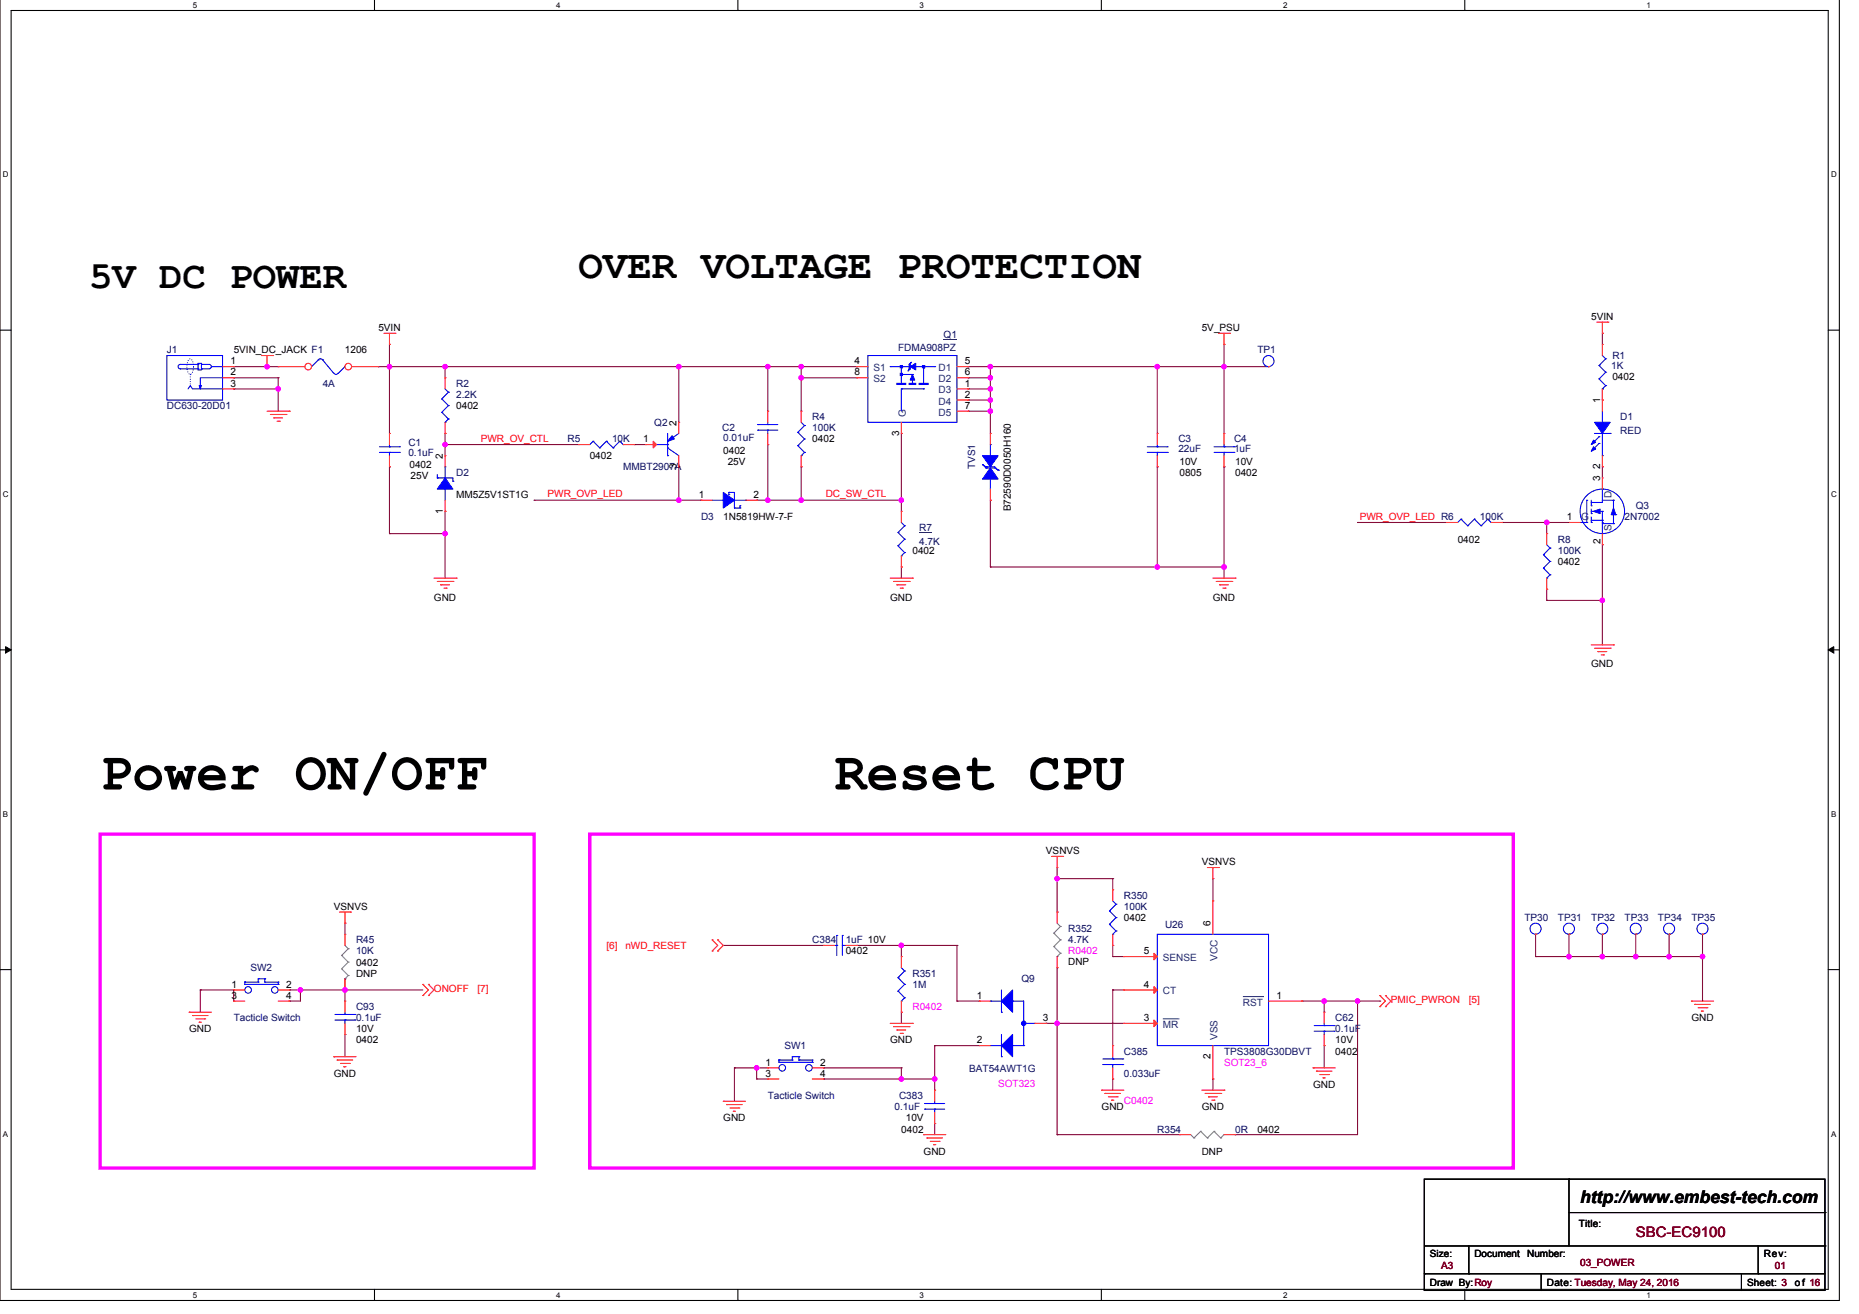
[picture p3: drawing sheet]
<svg xmlns="http://www.w3.org/2000/svg" width="297mm" height="210mm" viewBox="0 0 297 210" stroke-linecap="round" stroke-linejoin="round" font-family="sans-serif">
<path d="M0 -.1v207.8h293.9v-207.8M1.8 1.7h290.3v204.3h-290.3z" fill="none" stroke="#000" stroke-width=".17"/>
<g fill="#fff">
<path d="M30.8 .1h.7v1.4h-.7z"/>
<path d="M30.8 206.1h.7v1.5h-.7z"/>
</g>
<path d="M59.8 -.1v1.8M59.8 206v1.7" fill="none" stroke="#000" stroke-width=".17"/>
<g fill="#fff">
<path d="M88.9 .1h.7v1.4h-.7z"/>
<path d="M88.9 206.1h.7v1.5h-.7z"/>
</g>
<path d="M117.9 -.1v1.8M117.9 206v1.7" fill="none" stroke="#000" stroke-width=".17"/>
<g fill="#fff">
<path d="M146.9 .1h.7v1.4h-.7z"/>
<path d="M146.9 206.1h.7v1.5h-.7z"/>
</g>
<path d="M176 -.1v1.8M176 206v1.7" fill="none" stroke="#000" stroke-width=".17"/>
<g fill="#fff">
<path d="M205 .1h.7v1.4h-.7z"/>
<path d="M205 206.1h.7v1.5h-.7z"/>
</g>
<path d="M234.1 -.1v1.8M234.1 206v1.7" fill="none" stroke="#000" stroke-width=".17"/>
<g fill="#fff">
<path d="M263.1 .1h.7v1.4h-.7z"/>
<path d="M263.1 206.1h.7v1.5h-.7z"/>
<path d="M.4 27.2h1v1.4h-1z"/>
<path d="M292.6 27.2h.9v1.4h-.9z"/>
<path d="M.4 78.3h1v1.4h-1z"/>
<path d="M292.6 78.3h.9v1.4h-.9z"/>
</g>
<path d="M0 52.7h1.8M292.1 52.7h1.8" fill="none" stroke="#000" stroke-width=".17"/>
<g fill="#fff">
<path d="M.4 129.3h.9v1.5h-.9z"/>
<path d="M292.6 129.3h.8v1.5h-.8z"/>
</g>
<path d="M0 103.8h1.8M292.1 103.8h1.8" fill="none" stroke="#000" stroke-width=".17"/>
<path d="M.9 103.3l.9 .5-.9 .5zM292.1 103.8l.9-.5v1z" fill="#000" stroke="#000" stroke-width=".16"/>
<g fill="#fff">
<path d="M.4 180.4h.9v1.4h-.9z"/>
<path d="M292.6 180.4h.8v1.4h-.8z"/>
</g>
<g fill="none" stroke="#000" stroke-width=".17">
<path d="M0 154.9h1.8M292.1 154.9h1.8M227.6 188.4h64v17.7h-64zM227.6 199h64M234.7 199v4.5M250.7 188.4h.1M250.7 188.4v10.6M250.7 193.7h40.9M280.9 199v4.5M291.6 199h.1M291.6 193.7h.1M227.6 203.5h.1"/>
<path d="M227.6 203.5h64M234.7 203.5h.1M246.3 206.1h.1M246.3 203.5v2.6M278.3 206.1h.1M278.3 203.5v2.6M280.9 203.5h.1"/>
</g>
<path d="M16 133.2h69.3v53.4h-69.3zM94.2 133.2h147.6v53.4h-147.6z" fill="none" stroke="#f0f" stroke-width=".53"/>
<g fill="none" stroke="#800040" stroke-width=".17">
<path d="M37.3 58.6h.1M37.3 58.6h7.1M42.7 58.6h.1M60.5 58.6h.1M60.5 58.6h76.4M62.2 58.6h.1M62.2 55h.1M62.2 55v14.2M71.1 58.6h.1M71.1 58.6v1.7M108.5 58.6h.1M108.5 58.6v8.9"/>
<path d="M122.7 58.6h.1M122.7 58.6v7.1M128 58.6h.1M128 58.6v7.1M154.7 58.6h.1M154.7 58.6h48M158.2 58.6h.1M158.2 58.6v10.6M184.9 58.6h.1M184.9 58.6v10.6M195.6 58.6h.1M195.6 55h.1"/>
<path d="M195.6 55v14.2M256 53.2h.1M256 53.2v1.8M37.3 60.3h.1M37.3 62.1h.1M37.3 60.3h7.1M37.3 62.1h7.1M44.4 62.1h.1M44.4 60.3h.1M44.4 60.3v5.4M62.2 74.6h.1M62.2 74.6v10.6"/>
<path d="M71.1 71h.1M71.1 69.2h.1M71.1 69.2v3.6M71.1 71h21.4M85.3 79.9h.1M85.3 79.9h26.7M101.3 71h.1M101.3 71h1.8M108.5 74.6h.1M108.5 79.9h.1M108.5 74.6v5.3M120.9 79.9h.1"/>
<path d="M120.9 79.9h23.1M122.7 79.9h.1M122.7 71h.1M122.7 71v8.9M128 60.3h.1M128 79.9h.1M128 74.6h.1M128 74.6v5.3M128 60.3h8.9M144 79.9h.1M144 69.2h.1M144 69.2v12.5"/>
<path d="M154.7 60.3h.1M154.7 62.1h.1M154.7 63.9h.1M154.7 65.7h.1M154.7 60.3h3.5M154.7 62.1h3.5M154.7 63.9h3.5M154.7 65.7h3.5M158.2 79.9h.1M158.2 60.3h.1M158.2 62.1h.1M158.2 63.9h.1"/>
<path d="M158.2 65.7h.1M158.2 79.9v10.7M184.9 74.6h.1M184.9 74.6v16M195.6 74.6h.1M195.6 74.6v17.8M256 62.1h.1M256 74.6h.1M256 62.1v1.8M256 74.6v1.8M62.2 85.2h.1M62.2 85.2h8.9"/>
<path d="M71.1 85.2h.1M71.1 81.7h.1M71.1 81.7v10.7M144 90.6h.1M144 90.6v1.8M158.2 90.6h.1M158.2 90.6h37.4M184.9 90.6h.1M195.6 90.6h.1M216.9 83.5h.1M216.9 83.5h14.2M240 83.5h.1"/>
<path d="M240 83.5h10.7M247.1 83.5h.1M247.1 95.9h.1M247.1 94.1h.1M247.1 83.5v1.7M247.1 94.1v1.8M247.1 95.9h8.9M256 95.9h.1M256 87h.1M256 87v16M168.9 138.6v7.1M32 158.1h.1"/>
<path d="M32 158.1h5.3M32 158.1v3.6M37.3 158.1h.1M37.3 158.1v1.8M46.2 158.1h.1M46.2 159.9h.1M46.2 158.1h21.4M48 158.1h.1M48 158.1v1.8h-1.8M55.1 156.4h.1M55.1 147.5h.1M55.1 158.1h.1"/>
<path d="M55.1 147.5v1.7M55.1 156.4v3.5M115.6 151h.1M115.6 151h16M136.9 151h.1M136.9 151h16M144 151h.1M144 151v1.8M152.9 151h.1M152.9 159.9h.1M152.9 159.9h3.6M152.9 151v8.9"/>
<path d="M168.9 140.4h.1M168.9 154.6h.1M168.9 145.7h.1M168.9 154.6v26.7M168.9 140.4h8.9M177.8 152.8h.1M177.8 158.1h.1M177.8 140.4h.1M177.8 151h.1M177.8 152.8h1.8M177.8 158.1h1.8M177.8 140.4v1.7"/>
<path d="M177.8 151v1.8M177.8 158.1v8.9M193.8 140.4h.1M193.8 140.4v3.5M208 159.9h.1M208 159.9h12.5M211.6 159.9h.1M211.6 159.9v1.8M216.9 159.9h.1M216.9 159.9v21.4h-19.5M220.5 159.9h.1M245.4 149.2h.1"/>
<path d="M245.4 152.8h.1M245.4 149.2v3.6M245.4 152.8h26.6M250.7 149.2h.1M250.7 152.8h.1M250.7 149.2v3.6M256 149.2h.1M256 152.8h.1M256 149.2v3.6M261.4 149.2h.1M261.4 152.8h.1M261.4 149.2v3.6"/>
<path d="M266.7 149.2h.1M266.7 152.8h.1M266.7 149.2v3.6M272 149.2h.1M272 152.8h.1M272 149.2v10.7M55.1 165.3h.1M55.1 165.3v3.5M117.3 170.6h.1M117.3 170.6h5.4M117.3 170.6v5.3M120.9 170.6h.1"/>
<path d="M120.9 172.4h.1M120.9 172.4h1.8M120.9 170.6v1.8M131.6 170.6h.1M131.6 172.4h.1M131.6 170.6h12.4M131.6 172.4h17.8M144 172.4h.1M144 170.6h.1M144 161.7h.1M144 161.7v1.8M144 170.6v1.8"/>
<path d="M149.4 167h.1M149.4 179.5h.1M149.4 172.4h.1M149.4 167v7.1M149.4 179.5v1.8M149.4 167h7.1M167.1 163.5h.1M167.1 163.5h12.5M168.9 163.5h.1M177.8 172.4h.1M177.8 172.4v1.7M193.8 172.4h.1"/>
<path d="M193.8 172.4v1.7M211.6 167h.1M211.6 167v3.6M168.9 181.3h.1M168.9 181.3h19.6M197.4 181.3h.1"/>
</g>
<g fill="#f0f" stroke="#f0f" stroke-width=".17">
<circle cx="158.2" cy="58.6" r=".35"/>
<circle cx="195.6" cy="90.6" r=".35"/>
<circle cx="184.9" cy="90.6" r=".35"/>
<circle cx="195.6" cy="58.6" r=".35"/>
<circle cx="184.9" cy="58.6" r=".35"/>
<circle cx="128" cy="58.6" r=".35"/>
<circle cx="108.5" cy="79.9" r=".35"/>
<circle cx="122.7" cy="58.6" r=".35"/>
<circle cx="122.7" cy="79.9" r=".35"/>
<circle cx="128" cy="60.3" r=".35"/>
<circle cx="62.2" cy="58.6" r=".35"/>
<circle cx="71.1" cy="85.2" r=".35"/>
<circle cx="42.7" cy="58.6" r=".35"/>
<circle cx="44.4" cy="62.1" r=".35"/>
<circle cx="158.2" cy="62.1" r=".35"/>
<circle cx="158.2" cy="60.3" r=".35"/>
<circle cx="71.1" cy="71" r=".35"/>
<circle cx="108.5" cy="58.6" r=".35"/>
<circle cx="71.1" cy="58.6" r=".35"/>
<circle cx="158.2" cy="63.9" r=".35"/>
<circle cx="158.2" cy="65.7" r=".35"/>
<circle cx="144" cy="79.9" r=".35"/>
<circle cx="250.7" cy="152.8" r=".35"/>
<circle cx="261.4" cy="152.8" r=".35"/>
<circle cx="256" cy="152.8" r=".35"/>
<circle cx="266.7" cy="152.8" r=".35"/>
<circle cx="272" cy="152.8" r=".35"/>
<circle cx="247.1" cy="83.5" r=".35"/>
<circle cx="128" cy="79.9" r=".35"/>
<circle cx="256" cy="95.9" r=".35"/>
<circle cx="48" cy="158.1" r=".35"/>
<circle cx="55.1" cy="158.1" r=".35"/>
<circle cx="120.9" cy="170.6" r=".35"/>
<circle cx="149.3" cy="172.4" r=".35"/>
<circle cx="144" cy="172.4" r=".35"/>
<circle cx="168.9" cy="163.5" r=".35"/>
<circle cx="211.6" cy="159.9" r=".35"/>
<circle cx="144" cy="151" r=".35"/>
<circle cx="216.9" cy="159.9" r=".35"/>
<circle cx="168.9" cy="140.4" r=".35"/>
</g>
<g fill="none" stroke="#f00" stroke-width=".17">
<path d="M35.6 58.6h1.7M37.3 58.6h.1M41.8 56.8h1.8M42.7 58.6h.1M42.7 56.8v1.8M43.6 56.8h.1M61.3 53.2h1.8M62.2 55h.1M62.2 53.2v1.8M63.1 53.2h.1M136.9 58.6h.1M136.9 58.6h1.8"/>
<path d="M152.9 58.6h1.8M154.7 58.6h.1M194.7 53.2h1.8M195.6 55h.1M195.6 53.2v1.8M196.5 53.2h.1M255.1 51.5h1.8M256 53.2h.1M256 55h.1M256 51.5v1.7M256 55v1.8M256.9 51.5h.1"/>
<path d="M35.6 60.3h1.7M35.6 62.1h1.7M37.3 62.1h.1M37.3 60.3h.1M42.7 65.7h3.5M43.2 66.2h2.5M43.7 66.8h.1M43.7 66.8h1.5M44.3 67.3h.3M44.6 67.3h.1M45.7 66.2h.1M46.2 65.7h.1"/>
<path d="M103.1 71h.1M103.1 71h1.8M108.5 67.5h.1M108.5 74.6h.1M108.5 67.5v1.7M108.5 72.8v1.8M112 79.9h.1M112 79.9h1.8M119.1 79.9h1.8M120.9 79.9h.1M128 65.7h.1M128 74.6h.1"/>
<path d="M128 65.7v1.8M128 72.8v1.8M136.9 60.3h.1M136.9 60.3h1.8M144 69.2h.1M144 67.5v1.7M152.9 65.7h1.8M152.9 60.3h1.8M152.9 62.1h1.8M152.9 63.9h1.8M154.7 60.3h.1M154.7 62.1h.1"/>
<path d="M154.7 63.9h.1M154.7 65.7h.1M158.2 79.9h.1M158.2 69.2h.1M158.2 69.2v1.8M158.2 78.1v1.8M195.6 69.2h.1M195.6 74.6h.1M195.6 69.2v1.8M195.6 72.8v1.8M256 63.9h.1M256 62.1v1.8"/>
<path d="M69.3 92.4h3.6M69.9 92.9h2.5M70.4 93.4h.1M70.4 93.4h1.4M70.9 94h.4M71.3 94h.1M72.4 92.9h.1M72.9 92.4h.1M142.2 92.4h3.6M142.8 92.9h2.5M143.3 93.4h.1M143.3 93.4h1.4"/>
<path d="M143.8 94h.4M144 81.7h.1M144 90.6h.1M144 81.7v1.8M144 88.8v1.8M144.2 94h.1M145.3 92.9h.1M145.8 92.4h.1M193.8 92.4h3.6M194.3 92.9h2.5M194.9 93.4h.1M194.9 93.4h1.4"/>
<path d="M195.4 94h.4M195.8 94h.1M196.8 92.9h.1M197.4 92.4h.1M231.1 83.5h.1M231.1 83.5h1.8M238.3 83.5h1.7M240 83.5h.1M247.1 85.2h.1M247.1 94.1h.1M247.1 85.2v1.8M247.1 92.4v1.7"/>
<path d="M254.3 103h3.5M254.8 103.6h2.5M255.3 104.1h.1M255.3 104.1h1.4M255.9 104.6h.3M256.2 104.6h.1M257.3 103.6h.1M257.8 103h.1M168 136.8h1.8M168.9 138.6h.1M168.9 136.8v1.8M169.8 136.8h.1"/>
<path d="M192.9 138.6h1.8M193.8 138.6v1.8M194.7 138.6h.1M54.2 145.7h1.8M55.1 147.5h.1M55.1 159.9h.1M55.1 145.7v1.8M55.1 159.9v1.8M56 145.7h.1M67.6 157.3h.1M67.6 159h.1M67.6 157.3l.9 .8-.9 .9"/>
<path d="M68.5 157.3h.1M68.5 159h.1M68.5 157.3l.8 .8-.8 .9M113.8 151.9h.1M113.8 150.1h.1M113.8 150.1l.9 .9-.9 .9M114.7 150.1h.1M114.7 151.9h.1M114.7 150.1l.9 .9-.9 .9M131.6 151h.1M131.6 151h1.7M135.1 151h1.8"/>
<path d="M136.9 151h.1M193.8 140.4h.1M220.5 159h.1M220.5 159l.9 .9-.9 .9M221.4 159h.1M221.4 159l.8 .9-.8 .9M250.7 149.2h.1M256 149.2h.1M261.4 149.2h.1M266.7 149.2h.1M270.3 159.9h.1M270.3 159.9h3.5"/>
<path d="M272 149.2h.1M30.2 161.7h.1M30.2 161.7h3.6M30.8 162.2h.1M30.8 162.2h2.5M31.3 162.8h1.4M31.8 163.3h.1M31.8 163.3h.4M32.7 162.8h.1M53.3 168.8h.1M53.3 168.8h3.6M53.9 169.3h.1"/>
<path d="M53.9 169.3h2.5M54.4 169.9h1.4M54.9 170.4h.1M54.9 170.4h.4M55.1 165.3h.1M55.1 163.5v1.8M55.8 169.9h.1M115.6 175.9h.1M115.6 175.9h3.5M116.1 176.4h.1M116.1 176.4h2.5M116.6 177h1.5"/>
<path d="M117.2 177.5h.1M117.2 177.5h.3M118.1 177h.1M142.2 163.5h3.6M142.8 164h2.5M143.3 164.5h.1M143.3 164.5h1.4M143.8 165.1h.4M144.2 165.1h.1M145.3 164h.1M145.8 163.5h.1M149.4 174.1h.1"/>
<path d="M149.4 179.5h.1M149.4 174.1v1.8M149.4 177.7v1.8M176 174.1h.1M176 174.1h3.6M176.6 174.7h.1M176.6 174.7h2.4M177.1 175.2h1.4M177.6 175.7h.1M177.6 175.7h.4M177.8 167h.1M177.8 172.4h.1"/>
<path d="M177.8 167v1.8M177.8 170.6v1.8M178.5 175.2h.1M192 174.1h3.6M192.6 174.7h2.5M193.1 175.2h.1M193.1 175.2h1.4M193.6 175.7h.4M194 175.7h.1M195.1 174.7h.1M195.6 174.1h.1M209.8 170.6h.1"/>
<path d="M209.8 170.6h3.6M210.3 171.1h.1M210.3 171.1h2.5M210.9 171.7h1.4M211.4 172.2h.1M211.4 172.2h.4M211.6 161.7h.1M211.6 167h.1M211.6 161.7v1.8M211.6 165.3v1.7M212.3 171.7h.1M220.5 160.8h.1"/>
<path d="M221.4 160.8h.1M270.8 160.4h.1M270.8 160.4h2.5M271.3 161h1.4M271.9 161.5h.1M271.9 161.5h.3M272.7 161h.1M147.6 181.3h.1M147.6 181.3h3.5M148.1 181.8h.1M148.1 181.8h2.5M148.6 182.3h1.5"/>
<path d="M149.2 182.9h.1M149.2 182.9h.3M150.1 182.3h.1M188.5 181.3h.1M188.5 181.3h1.7M195.6 181.3h1.8M197.4 181.3h.1"/>
</g>
<g fill="none" stroke="#00f" stroke-width=".17">
<path d="M26.7 56.8h8.9v7.1h-8.9zM31.6 58h.6v1.1h-.6zM31.6 58.2h-2.8a.35 .35 0 0 0-.4 .4 .35 .35 0 0 0 .4 .3h2.8M31.6 58.2h.1M31.6 58.9h.1M32.2 58.2h1.2a.35 .35 0 0 1 .4 .4 .35 .35 0 0 1-.4 .3h-1.2M32.2 58.2h.1M32.2 58.9h.1M33.8 58.6h1.8M35.6 58.6h.1M50.8 57.5a.53 .53 0 0 1 .8 0M50.9 57.5h.1"/>
<path d="M50.9 57.5l-1.1 1.1M51.6 57.5h.1M51.6 57.5l1.7 2.1M54 59.6l-.3 .2-.3-.2M55.1 58.6h.1M55.1 58.6l-1.1 1M138.7 56.8h14.2v10.7h-14.2zM142.2 58.6h.1M142.2 58.6h1.6M144 58.8h.1M144 58.8v2.4M144.2 58.6h.1"/>
<path d="M144.2 58.6h1.1M144.2 59.8h1.6M145.8 59.8h.1M146.3 58.6h1.1M147.4 58.6h.1M147.6 58.8h.1M147.6 58.8v2.4M147.8 58.6h1.6M149.4 58.6h.1M255.5 58.4h.1M255.5 58.4l1.1 1.1M256 56.8l.6 .5"/>
<path d="M256.6 57.3h.1M256.6 59.5h.1M256.6 57.3l-1.1 1.1M256.6 59.5l-1.1 1M30 62.1l.4-.5 .4 .5h4.8M35.6 60.3h-3.6v1.3M104.9 71h1.8M106.7 72.8h.1M106.7 71h.1M106.7 71.5h.1M106.7 70.5h.1M106.7 69.2v3.6"/>
<path d="M106.7 71.5l1.8 1.3M108.5 69.2l-1.8 1.3M113.8 79.9h1.8M115.6 79.9h.1M116.5 78.7h.1M116.5 79h.1M116.5 78.7h.8v2.5M116.5 78.7v.3M117.3 79.9h1.8M119.1 79.9h.1M127.5 69.1h.1M127.5 71.2h.1"/>
<path d="M127.5 69.1l1 1M127.5 71.2l1 1.1M128 72.8h.1M128 67.5l.5 .5M128.5 68h.1M128.5 70.1h.1M128.5 72.3h.1M128.5 68l-1 1.1M128.5 70.1l-1 1.1M128.5 72.3l-.5 .5M144 62.1h.1M144 62.1v3.6"/>
<path d="M144 62.1h3.6M145.8 61.2h.1M145.8 60.7v.5M147.6 62.1h.1M157 74.2h.1M157 74.2l.5 .6M157 74.2l.5 .4M157.5 74.6h.1M157.5 74.8h.1M157.5 74.6h1.5l.5 .5M157.5 74.8h1.5l.5 .3M158.2 71h.1"/>
<path d="M158.2 76.4h.1M158.2 71v1.8M158.2 76.4v1.7M159.5 75.1h.1M194 71.4h3.2M194 72.3h3.2M195.6 72.3h.1M195.6 71.4h.1M195.6 71v.4M195.6 72.3v.5M197.2 71.4h.1M197.2 72.3h.1"/>
<path d="M255.5 60.5h.1M255.5 60.5l1.1 1.1M256 62.1h.1M256.6 61.6h.1M256.6 61.6l-.6 .5M117.3 81.2h.1M117.3 81.2h.9M118.2 81.2h.1M118.2 80.8h.1M118.2 80.8v.4M143.5 85.1h.1M143.5 87.2h.1"/>
<path d="M143.5 85.1l1 1M143.5 87.2l1 1.1M144 88.8h.1M144 83.5l.5 .5M144.5 84h.1M144.5 86.1h.1M144.5 88.3h.1M144.5 84l-1 1.1M144.5 86.1l-1 1.1M144.5 88.3l-.5 .5M233.4 82.9h.1M233.4 82.9l-.5 .6"/>
<path d="M233.4 82.9l1.1 1.1M234.5 84h.1M235.6 82.9h.1M235.6 82.9l-1.1 1.1M235.6 82.9l1.1 1.1M236.7 84h.1M237.7 82.9h.1M237.7 82.9l-1 1.1M237.7 82.9l.6 .6M238.3 83.5h.1M246.6 88.6h.1M246.6 90.8h.1"/>
<path d="M246.6 88.6l1.1 1.1M246.6 90.8l1.1 1M247.1 92.4h.1M247.1 87l.6 .5M247.7 87.5h.1M247.7 89.7h.1M247.7 91.8h.1M247.7 87.5l-1.1 1.1M247.7 89.7l-1.1 1.1M247.7 91.8l-.6 .6M133.3 151h.4M133.7 149.4h.1"/>
<path d="M133.7 151h.1M133.7 149.4v3.2M134.6 151h.1M134.6 149.4h.1M134.6 151h.5M134.6 149.4v3.2M53.5 162.1h3.2M53.5 162.9h3.2M55.1 162.9h.1M55.1 162.1h.1M55.1 161.7v.4M55.1 162.9v.6"/>
<path d="M56.7 162.1h.1M56.7 162.9h.1M147.8 176.3h.1M147.8 177.2h.1M147.8 176.3h3.2M147.8 177.2h3.2M149.4 177.2h.1M149.4 176.3h.1M149.4 175.9v.4M149.4 177.2v.5M176.2 169.2h3.2M176.2 170.1h3.2"/>
<path d="M177.8 170.1h.1M177.8 169.2h.1M177.8 168.8v.4M177.8 170.1v.5M179.4 169.2h.1M179.4 170.1h.1M210 163.8h3.2M210 164.7h3.2M211.6 164.7h.1M211.6 163.8h.1M211.6 163.5v.3M211.6 164.7v.6"/>
<path d="M213.2 163.8h.1M213.2 164.7h.1"/>
<circle cx="250.7" cy="148.4" r=".88"/>
<circle cx="256" cy="148.4" r=".88"/>
<circle cx="261.4" cy="148.4" r=".88"/>
<circle cx="266.7" cy="148.4" r=".88"/>
<circle cx="272" cy="148.4" r=".88"/>
</g>
<g fill="#00f" stroke="#00f" stroke-width=".17">
<path d="M145.4 58.6l.9-.6v1.1z"/>
<path d="M145.8 59.8l.4 .9h-.8z"/>
<path d="M107.4 69.6l.3 .5-1 .4z"/>
<path d="M146.9 61.2h1.4v.2h-1.4z" fill-rule="evenodd"/>
<path d="M143.3 61.2h1.4v.2h-1.4z" fill-rule="evenodd"/>
<path d="M145.3 61.2h1v.2h-1z" fill-rule="evenodd"/>
<path d="M145.3 58.2h.1v.7h-.1z" fill-rule="evenodd"/>
<path d="M143.8 59.6h.4v.4h-.4z" fill-rule="evenodd"/>
<path d="M145.6 57.9l-.2 .3h-.1z" fill-rule="evenodd"/>
<path d="M145.3 58.9h.1l-.3 .4z" fill-rule="evenodd"/>
<path d="M147.4 58.4h.4v.4h-.4z" fill-rule="evenodd"/>
<path d="M143.8 58.4h.4v.4h-.4z" fill-rule="evenodd"/>
<path d="M31.8 61.6h.4l-.2 .5z" fill-rule="evenodd"/>
<path d="M158.2 74.8l1.3 1.7h-2.5z" fill-rule="evenodd"/>
<path d="M157 72.8h2.5l-1.3 1.8z" fill-rule="evenodd"/>
<path d="M115.6 78.7l1.7 1.2-1.7 1.3z" fill-rule="evenodd"/>
</g>
<path d="M150.8 54.2h2.1M146.9 85.1h2" fill="none" stroke="#000080" stroke-width=".16"/>
<path d="M104.4 70.5l.5 .5-.5 .5z" fill="#f00" stroke="#f00" stroke-width=".17"/>
<path d="M30.2 57.4l.2-.1a1.16 1.16 0 0 1 .5 1.3 1.16 1.16 0 0 1-.5 1.2 1.16 1.16 0 0 1-.5-1.2v-.5zM30.4 59.8v1.8M30.4 61.6h.1" fill="none" stroke="#00f" stroke-width=".17" stroke-dasharray="0 .3"/>
<path d="M190.2 181.3l.6 .5M190.8 181.8h.1M191.8 180.7h.1M191.8 180.7l-1 1.1M191.8 180.7l1.1 1.1M192.9 181.8h.1M194 180.7h.1M194 180.7l-1.1 1.1M194 180.7l1.1 1.1M195.1 181.8h.1M195.6 181.3h.1M195.6 181.3l-.5 .5" fill="none" stroke="#808080" stroke-width=".17"/>
<circle cx="49.2" cy="58.6" r=".53" fill="#fff" stroke="#f00" stroke-width=".17"/>
<path d="M44.4 58.6h.1M44.4 58.6h4.3" fill="none" stroke="#f00" stroke-width=".17"/>
<circle cx="55.6" cy="58.6" r=".53" fill="#fff" stroke="#f00" stroke-width=".17"/>
<g fill="none" stroke="#f00" stroke-width=".17">
<path d="M56.2 58.6h4.3M60.5 58.6h.1M202.7 58.6h.1M62.2 69.2h.1M62.2 74.6h.1M62.2 69.2v1.8M62.2 72.8v1.8M71.1 60.3h.1M71.1 69.2h.1M71.1 72.8h.1M71.1 60.3v1.8M71.1 67.5v1.7"/>
<path d="M71.1 72.8v1.8M71.1 79.9v1.8M92.5 71h.1M92.5 71h1.7M99.6 71h1.7M101.3 71h.1M122.7 65.7h.1M122.7 71h.1M122.7 65.7v1.8M122.7 69.2v1.8M184.9 69.2h.1M184.9 74.6h.1"/>
<path d="M184.9 69.2v1.8M184.9 72.8v1.8M256 76.4h.1M256 63.9h.1M256 74.6h.1M256 63.9v1.8M256 72.8v1.8M256 76.4v1.7M71.1 81.7h.1M250.7 83.5h.1M250.7 83.5h1.8M256 87h.1"/>
<path d="M256 85.2v1.8M37.3 158.1h.1M37.3 159.9h.1M37.3 158.1h1.8M37.3 159.9h1.8M44.4 158.1h1.8M44.4 159.9h1.8M46.2 158.1h.1M46.2 159.9h.1M55.1 149.2h.1M55.1 158.1h.1M55.1 149.2v1.8"/>
<path d="M55.1 156.4v1.7M144 152.8h.1M144 152.8v1.8M144 159.9v1.8M156.5 159.9h.1M156.5 159.9h1.7M168.9 145.7h.1M168.9 154.6h.1M168.9 145.7v1.8M168.9 152.8v1.8M177.8 142.1h.1M177.8 151h.1"/>
<path d="M177.8 142.1v1.8M177.8 149.2v1.8M179.6 152.8h.1M179.6 158.1h.1M179.6 152.8h5.3M179.6 158.1h5.3M193.8 143.9h.1M193.8 143.9v5.3M202.7 159.9h5.3M208 159.9h.1M245.4 149.2h.1M122.7 170.6h.1"/>
<path d="M122.7 172.4h.1M122.7 170.6h1.8M122.7 172.4h1.8M129.8 170.6h1.8M129.8 172.4h1.8M131.6 170.6h.1M131.6 172.4h.1M144 161.7h.1M156.5 167h.1M156.5 167h1.7M165.4 163.5h1.7M167.1 163.5h.1"/>
<path d="M179.6 163.5h.1M179.6 163.5h5.3M193.8 172.4h.1M193.8 167v5.4"/>
</g>
<g fill="none" stroke="#00f" stroke-width=".17">
<path d="M60.6 71.4h3.2M60.6 72.3h3.2M62.2 72.3h.1M62.2 71.4h.1M62.2 71v.4M62.2 72.3v.5M63.8 71.4h.1M63.8 72.3h.1M69.9 76.4h.1M69.9 76.4h2.5v.5M69.9 75.8v.6M70.6 63.7h.1"/>
<path d="M70.6 65.9h.1M70.6 63.7l1 1.1M70.6 65.9l1 1M71.1 67.5h.1M71.1 78.1h.1M71.1 74.6h.1M71.1 62.1l.5 .6M71.1 74.6v1.8M71.1 78.1v1.8M71.6 62.7h.1M71.6 64.8h.1M71.6 66.9h.1"/>
<path d="M71.6 62.7l-1 1M71.6 64.8l-1 1.1M71.6 66.9l-.5 .6M72.4 76.9h.1M94.8 70.5h.1M94.8 70.5l-.6 .5M94.8 70.5l1 1M95.8 71.5h.1M96.9 70.5h.1M96.9 70.5l-1.1 1M96.9 70.5l1.1 1M98 71.5h.1"/>
<path d="M99 70.5h.1M99 70.5l-1 1M99 70.5l.6 .5M99.6 71h.1M121.1 67.8h.1M121.1 68.7h.1M121.1 67.8h3.2M121.1 68.7h3.2M122.7 68.7h.1M122.7 67.8h.1M122.7 67.5v.3M122.7 68.7v.5"/>
<path d="M183.3 71.4h3.2M183.3 72.3h3.2M184.9 72.3h.1M184.9 71.4h.1M184.9 71v.4M184.9 72.3v.5M186.5 71.4h.1M186.5 72.3h.1M253.5 79.9h.1M253.5 79.9v3.6M254.3 79.9v.9M254.8 69.2h2.5"/>
<path d="M255.5 69.8h.1M255.5 70.8h.1M255.5 69.8l-1.1 1M255.5 70.8l-1.1 1.1M256 78.1h.1M256 67.5h.1M256 72.8h.1M256 78.1v2.2h-1.7M256 65.7v1.8M256 69.2v3.6M256 79.9h1.8M257.3 69.2h.1"/>
<path d="M257.8 79.9h.1M257.8 79.9v3.7M252.5 83.5h1M253.5 83.5h.1M254.3 80.3h.1M254.3 80.8h.1M254.3 82h.1M254.3 83.5h.1M254.3 81.3v.7M254.3 82.6v.9M254.3 83.1h1.7M254.3 81.7h1.7"/>
<path d="M256 83.1h.1M256 85.2h.1M256 81.7h.1M256 83.5h.1M256 81.7v3.5M256 83.6h1.8M257.5 82.2h.7M257.8 83.6h.1M258.2 82.2h.1M39.1 156.9h.1M39.1 156.9v.4h5.3M39.1 156.9h2.2"/>
<path d="M41.3 156.4h.1M41.3 156.9h.1M41.3 156.4h1M41.3 156.4v.5M42.3 156.9h.1M42.3 156.4h.1M42.3 156.9h2.1M42.3 156.4v.5M44.4 157.3h.1M44.4 156.9h.1M44.4 156.9v.4M143.5 156.2h.1"/>
<path d="M143.5 158.3h.1M143.5 156.2l1 1.1M143.5 158.3l1 1.1M144 159.9h.1M144 154.6l.5 .5M144.5 155.1h.1M144.5 157.3h.1M144.5 159.4h.1M144.5 155.1l-1 1.1M144.5 157.3l-1 1M144.5 159.4l-.5 .5M158.2 159.9h.1"/>
<path d="M158.2 159.9h1.8M160 158.1v3.6M161.8 159.9h.1M161.8 159.9h1.8v7.1M177.3 145.5h.1M177.3 147.7h.1M177.3 145.5l1 1.1M177.3 147.7l1 1M177.8 149.2h.1M177.8 143.9l.5 .5M178.3 144.4h.1M178.3 146.6h.1"/>
<path d="M178.3 148.7h.1M178.3 144.4l-1 1.1M178.3 146.6l-1 1.1M178.3 148.7l-.5 .5M184.9 149.2h17.8v17.8h-17.8zM124.5 169.3h.1M124.5 169.3v.4h5.3M124.5 169.3h2.1M126.6 168.8h.1M126.6 169.3h.1M126.6 168.8h1.1M126.6 168.8v.5"/>
<path d="M127.7 169.3h.1M127.7 168.8h.1M127.7 169.3h2.1M127.7 168.8v.5M129.8 169.7h.1M129.8 169.3h.1M129.8 169.3v.4M158.2 167h1.8M160 161.7h.1M160 168.8h.1M160 167h.1M160 165.3v3.5"/>
<path d="M161.8 167h.1M161.8 167h1.8M163.6 167h.1M163.6 163.5h1.8M165.4 163.5h.1"/>
<circle cx="202.7" cy="57.7" r=".88"/>
<circle cx="256" cy="81.7" r="3.6"/>
<circle cx="39.6" cy="158.1" r=".53"/>
<circle cx="43.9" cy="158.1" r=".53"/>
<circle cx="245.4" cy="148.4" r=".88"/>
<circle cx="125" cy="170.6" r=".53"/>
<circle cx="129.3" cy="170.6" r=".53"/>
</g>
<g fill="#00f" stroke="#00f" stroke-width=".17">
<path d="M254.6 81.7l1.1-.4v.7z"/>
<path d="M257.8 81.2l.4 1h-.7z"/>
<path d="M71.1 76.4l1.3 1.7h-2.5z" fill-rule="evenodd"/>
<path d="M160 159.9l1.8-1.8v3.6z" fill-rule="evenodd"/>
<path d="M160 167l1.8-1.7v3.5z" fill-rule="evenodd"/>
<path d="M254.8 67.5h2.5l-1.3 1.7z" fill-rule="evenodd"/>
<path d="M254.6 71.4l.4 .3-.7 .4z" fill-rule="evenodd"/>
<path d="M254.6 70.3l.4 .4-.7 .3z" fill-rule="evenodd"/>
<circle cx="163.6" cy="163.5" r=".35"/>
</g>
<g fill="#f00" stroke="#f00" stroke-width=".17">
<path d="M184.4 152.3l.5 .5-.5 .5z"/>
<path d="M184.4 157.6l.5 .5-.5 .6z"/>
<path d="M184.4 162.9l.5 .6-.5 .5z"/>
</g>
<path d="M198.6 159.2h3.2M201.8 159.2h.1M185.8 162.8h2.5M188.3 162.8h.1" fill="none" stroke="#004080" stroke-width=".16"/>
<g fill="none" stroke="#808080" stroke-width=".17">
<path d="M54.6 152.6h.1M54.6 154.8h.1M54.6 152.6l1 1.1M54.6 154.8l1 1M55.1 156.4h.1M55.1 151l.5 .6M55.6 151.6h.1M55.6 153.7h.1M55.6 155.8h.1M55.6 151.6l-1 1M55.6 153.7l-1 1.1M55.6 155.8l-.5 .6"/>
<path d="M168.4 149.1h.1M168.4 151.2h.1M168.4 149.1l1 1M168.4 151.2l1 1.1M168.9 152.8h.1M168.9 147.5l.5 .5M169.4 148h.1M169.4 150.1h.1M169.4 152.3h.1M169.4 148l-1 1.1M169.4 150.1l-1 1.1M169.4 152.3l-.5 .5"/>
</g>
<g fill="#f0f" stroke="#f0f" stroke-width=".17">
<circle cx="158.2" cy="58.6" r=".35"/>
<circle cx="195.6" cy="90.6" r=".35"/>
<circle cx="184.9" cy="90.6" r=".35"/>
<circle cx="195.6" cy="58.6" r=".35"/>
<circle cx="184.9" cy="58.6" r=".35"/>
<circle cx="128" cy="58.6" r=".35"/>
<circle cx="108.5" cy="79.9" r=".35"/>
<circle cx="122.7" cy="58.6" r=".35"/>
<circle cx="122.7" cy="79.9" r=".35"/>
<circle cx="128" cy="60.3" r=".35"/>
<circle cx="62.2" cy="58.6" r=".35"/>
<circle cx="71.1" cy="85.2" r=".35"/>
<circle cx="42.7" cy="58.6" r=".35"/>
<circle cx="44.4" cy="62.1" r=".35"/>
<circle cx="158.2" cy="62.1" r=".35"/>
<circle cx="158.2" cy="60.3" r=".35"/>
<circle cx="71.1" cy="71" r=".35"/>
<circle cx="108.5" cy="58.6" r=".35"/>
<circle cx="71.1" cy="58.6" r=".35"/>
<circle cx="158.2" cy="63.9" r=".35"/>
<circle cx="158.2" cy="65.7" r=".35"/>
<circle cx="144" cy="79.9" r=".35"/>
<circle cx="250.7" cy="152.8" r=".35"/>
<circle cx="261.4" cy="152.8" r=".35"/>
<circle cx="256" cy="152.8" r=".35"/>
<circle cx="266.7" cy="152.8" r=".35"/>
<circle cx="272" cy="152.8" r=".35"/>
<circle cx="247.1" cy="83.5" r=".35"/>
<circle cx="128" cy="79.9" r=".35"/>
<circle cx="256" cy="95.9" r=".35"/>
<circle cx="48" cy="158.1" r=".35"/>
<circle cx="55.1" cy="158.1" r=".35"/>
<circle cx="120.9" cy="170.6" r=".35"/>
<circle cx="149.3" cy="172.4" r=".35"/>
<circle cx="144" cy="172.4" r=".35"/>
<circle cx="168.9" cy="163.5" r=".35"/>
<circle cx="211.6" cy="159.9" r=".35"/>
<circle cx="144" cy="151" r=".35"/>
<circle cx="216.9" cy="159.9" r=".35"/>
<circle cx="168.9" cy="140.4" r=".35"/>
</g>
<g font-size="8.5">
<text x="16" y="126.1">Power ON/OFF</text>
<text x="133.3" y="126.1">Reset CPU</text>
</g>
<text font-size="6.5" x="92.5" y="44.4">OVER VOLTAGE PROTECTION</text>
<text font-size="6.2" x="14.2" y="46">5V DC POWER</text>
<text font-size="2.8" x="252.5" y="192.1">http://www.embest-tech.com</text>
<text font-size="2.3" fill="#800000" x="261.4" y="197.6">SBC-EC9100</text>
<g font-size="1.6">
<text x="60.5" y="52.9">5VIN</text>
<text x="192" y="52.9">5V_PSU</text>
<text x="254.3" y="51.1">5VIN</text>
<text x="36.8" y="58.2">1</text>
<text x="36.8" y="60">2</text>
<text x="37.3" y="56.5">5VIN_DC_JACK F1</text>
<text x="55.1" y="56.5">1206</text>
<text x="136.5" y="58.2">4</text>
<text x="136.5" y="60">8</text>
<text x="154.2" y="58.2">5</text>
<text x="154.2" y="60">6</text>
<text x="36.8" y="61.8">3</text>
<text x="72.9" y="65.3">0402</text>
<text x="154.2" y="61.8">1</text>
<text x="154.2" y="63.5">2</text>
<text x="154.2" y="65.3">7</text>
<text x="255.7" y="64.4" transform="rotate(-90 255.7 64.4)">1</text>
<text x="257.6" y="60.7">0402</text>
<text x="102.8" y="70.6">1</text>
<text x="108.1" y="68" transform="rotate(-90 108.1 68)">2</text>
<text x="129.8" y="70.7">0402</text>
<text x="143.6" y="69.6" transform="rotate(-90 143.6 69.6)">3</text>
<text x="65.4" y="74.8">0402</text>
<text x="65.6" y="76.5">25V</text>
<text x="70.7" y="73.3" transform="rotate(-90 70.7 73.3)">2</text>
<text x="94.2" y="73.3">0402</text>
<text x="108.1" y="74.9" transform="rotate(-90 108.1 74.9)">3</text>
<text x="115.6" y="72.5">0402</text>
<text x="116.3" y="74.2">25V</text>
<text x="188.5" y="76">0805</text>
<text x="188.5" y="74.2">10V</text>
<text x="197.4" y="76">0402</text>
<text x="197.4" y="74.2">10V</text>
<text x="255.7" y="76.9" transform="rotate(-90 255.7 76.9)">3</text>
<text x="255.7" y="74.9" transform="rotate(-90 255.7 74.9)">2</text>
<text x="70.7" y="82" transform="rotate(-90 70.7 82)">1</text>
<text x="72.9" y="79.6">MM5Z5V1ST1G</text>
<text x="111.7" y="79.5">1</text>
<text x="115.6" y="83.1">1N5819HW-7-F</text>
<text x="120.4" y="79.5">2</text>
<text x="161.5" y="81.7" transform="rotate(-90 161.5 81.7)">B72590D0050H160</text>
<text x="250.3" y="83.1">1</text>
<text x="145.8" y="88.5">0402</text>
<text x="232.9" y="86.7">0402</text>
<text x="255.7" y="86.8" transform="rotate(-90 255.7 86.8)">2</text>
<text x="69.3" y="95.9">GND</text>
<text x="142.2" y="95.9">GND</text>
<text x="193.8" y="95.9">GND</text>
<text x="248.9" y="90.2">0402</text>
<text x="254.3" y="106.6">GND</text>
<text x="167.1" y="136.5">VSNVS</text>
<text x="192" y="138.2">VSNVS</text>
<text x="53.3" y="145.4">VSNVS</text>
<text x="179.6" y="147.1">0402</text>
<text x="193.4" y="148" transform="rotate(-90 193.4 148)">6</text>
<text x="56.9" y="154.2">0402</text>
<text x="56.9" y="156">DNP</text>
<text x="135.1" y="152.5">0402</text>
<text x="170.7" y="154.2">DNP</text>
<text x="182.8" y="152.4">5</text>
<text x="37" y="157.8">1</text>
<text x="37" y="159.5">3</text>
<text x="45.7" y="157.8">2</text>
<text x="45.7" y="159.5">4</text>
<text x="156.1" y="159.5">1</text>
<text x="182.8" y="157.8">4</text>
<text x="203.9" y="159.5">1</text>
<text x="30.2" y="164.9">GND</text>
<text x="56.9" y="166.7">0402</text>
<text x="56.9" y="164.9">10V</text>
<text x="142.2" y="166.7">GND</text>
<text x="156.1" y="166.7">2</text>
<text x="166.6" y="163.1">3</text>
<text x="182.8" y="163.1">3</text>
<text x="213.4" y="166.7">10V</text>
<text x="270.3" y="163.1">GND</text>
<text x="53.3" y="172">GND</text>
<text x="122.3" y="170.2">1</text>
<text x="122.3" y="172">3</text>
<text x="131" y="170.2">2</text>
<text x="131" y="172">4</text>
<text x="193.4" y="169.2" transform="rotate(-90 193.4 169.2)">2</text>
<text x="209.8" y="173.8">GND</text>
<text x="213.4" y="168.5">0402</text>
<text x="115.6" y="179.1">GND</text>
<text x="144.7" y="179.1">10V</text>
<text x="176" y="177.4">GND</text>
<text x="192" y="177.4">GND</text>
<text x="144" y="180.9">0402</text>
<text x="147.6" y="184.5">GND</text>
<text x="192" y="184.4">DNP</text>
<text x="200.9" y="180.9">0402</text>
<text x="252.3" y="196">Title:</text>
<text x="228.5" y="200.8">Size:</text>
<text x="235.6" y="200.8">Document</text>
<text x="244" y="200.8">Number:</text>
<text x="281.8" y="200.8">Rev:</text>
<text x="228.5" y="205.4">Draw By:Roy</text>
<text x="247.1" y="205.4">Date: Tuesday, May 24, 2016</text>
<text x="279.1" y="205.4">Sheet: 3</text>
<text x="286.8" y="205.4">of 16</text>
</g>
<g font-size="1.6" fill="#000080">
<text x="150.8" y="54">Q1</text>
<text x="26.7" y="56.5">J1</text>
<text x="143.5" y="56.1">FDMA908PZ</text>
<text x="200.9" y="56.5">TP1</text>
<text x="257.5" y="58.9">1K</text>
<text x="257.6" y="57.3">R1</text>
<text x="26.7" y="65.3">DC630-20D01</text>
<text x="51.6" y="61.8">4A</text>
<text x="72.9" y="61.8">R2</text>
<text x="72.9" y="63.6">2.2K</text>
<text x="65.3" y="71.2">C1</text>
<text x="90.7" y="70.7">R5</text>
<text x="97.8" y="70.7">10K</text>
<text x="104.5" y="68">Q2</text>
<text x="115.4" y="68.9">C2</text>
<text x="115.6" y="70.5">0.01uF</text>
<text x="129.8" y="67.1">R4</text>
<text x="129.8" y="68.9">100K</text>
<text x="188.3" y="70.7">C3</text>
<text x="197.2" y="70.7">C4</text>
<text x="258.9" y="67.1">D1</text>
<text x="258.9" y="69.3">RED</text>
<text x="65.3" y="72.8">0.1uF</text>
<text x="72.9" y="76">D2</text>
<text x="99.6" y="75.1">MMBT2907A</text>
<text x="155.8" y="74.9" transform="rotate(-90 155.8 74.9)">TVS1</text>
<text x="188.3" y="72.3">22uF</text>
<text x="197.2" y="72.3">1uF</text>
<text x="112" y="83.1">D3</text>
<text x="236.5" y="83.1">100K</text>
<text x="259.6" y="83.1">2N7002</text>
<text x="261.4" y="81.3">Q3</text>
<text x="146.9" y="84.9">R7</text>
<text x="146.9" y="87">4.7K</text>
<text x="248.9" y="86.7">R8</text>
<text x="248.9" y="88.5">100K</text>
<text x="179.6" y="143.6">R350</text>
<text x="170.7" y="148.9">R352</text>
<text x="179.6" y="145.4">100K</text>
<text x="186.2" y="148.2">U26</text>
<text x="243.6" y="147.1">TP30</text>
<text x="248.9" y="147.1">TP31</text>
<text x="254.3" y="147.1">TP32</text>
<text x="259.6" y="147.1">TP33</text>
<text x="264.9" y="147.1">TP34</text>
<text x="270.3" y="147.1">TP35</text>
<text x="40" y="155.1">SW2</text>
<text x="56.9" y="150.7">R45</text>
<text x="56.9" y="152.5">10K</text>
<text x="129.8" y="150.7">C384</text>
<text x="135.1" y="150.7">1uF 10V</text>
<text x="170.7" y="150.7">4.7K</text>
<text x="56.9" y="161.4">C93</text>
<text x="145.8" y="156">R351</text>
<text x="145.8" y="157.8">1M</text>
<text x="163.2" y="156.9">Q9</text>
<text x="37.3" y="163.1">Tacticle Switch</text>
<text x="56.9" y="163.1">0.1uF</text>
<text x="125.3" y="167.6">SW1</text>
<text x="213.4" y="163.1">C62</text>
<text x="213.4" y="164.9">0.1uF</text>
<text x="154.9" y="171.3">BAT54AWT1G</text>
<text x="179.6" y="168.5">C385</text>
<text x="179.6" y="172">0.033uF</text>
<text x="195.6" y="168.5">TPS3808G30DBVT</text>
<text x="122.7" y="175.6">Tacticle Switch</text>
<text x="142.9" y="177.4">0.1uF</text>
<text x="143.7" y="175.6">C383</text>
<text x="184.9" y="180.9">R354</text>
<text x="197.4" y="180.9">0R</text>
</g>
<g font-size="1.6" fill="#004080">
<text x="139.6" y="59.3">S1</text>
<text x="150" y="59.3">D1</text>
<text x="139.6" y="61.1">S2</text>
<text x="150" y="61.1">D2</text>
<text x="150" y="62.8">D3</text>
<text x="150" y="64.6">D4</text>
<text x="144.8" y="66.6" transform="rotate(-90 144.8 66.6)">G</text>
<text x="150" y="66.4">D5</text>
<text x="252.7" y="83.1">G</text>
<text x="257.5" y="79.5" transform="rotate(-90 257.5 79.5)">D</text>
<text x="257.5" y="84.9" transform="rotate(-90 257.5 84.9)">S</text>
<text x="185.8" y="153.5">SENSE</text>
<text x="194.5" y="153.5" transform="rotate(-90 194.5 153.5)">VCC</text>
<text x="185.8" y="158.9">CT</text>
<text x="198.6" y="160.6">RST</text>
<text x="185.8" y="164.2">MR</text>
<text x="194.5" y="166.1" transform="rotate(-90 194.5 166.1)">VSS</text>
</g>
<g font-size="1.6" fill="#f00">
<text x="76.8" y="70.6">PWR_OV_CTL</text>
<text x="87.5" y="79.4">PWR_OVP_LED</text>
<text x="131.9" y="79.4">DC_SW_CTL</text>
<text x="217.3" y="83">PWR_OVP_LED R6</text>
<text x="96.9" y="151.6">[6]</text>
<text x="99.9" y="151.6">nWD_RESET</text>
<text x="69.3" y="158.5">ONOFF</text>
<text x="76.3" y="158.5">[7]</text>
<text x="222.2" y="160.3">PMIC_PWRON</text>
<text x="234.7" y="160.3">[5]</text>
</g>
<g font-size="1.6" fill="#f0f">
<text x="170.7" y="152.5">R0402</text>
<text x="145.8" y="161.4">R0402</text>
<text x="159.5" y="173.6">SOT323</text>
<text x="195.6" y="170.2">SOT23_6</text>
<text x="179.6" y="176.3">C0402</text>
</g>
<g font-size="1.6" fill="#800000">
<text x="230.3" y="202.8">A3</text>
<text x="252.5" y="202.3">03_POWER</text>
<text x="283.6" y="202.8">01</text>
</g>
<g font-size="1.3">
<text x="30.8" y="1.2">5</text>
<text x="88.9" y="1.2">4</text>
<text x="146.9" y="1.2">3</text>
<text x="205" y="1.2">2</text>
<text x="263.1" y="1.2">1</text>
<text x=".4" y="28.3">D</text>
<text x="292.6" y="28.3">D</text>
<text x=".4" y="79.4">C</text>
<text x="292.6" y="79.4">C</text>
<text x=".4" y="130.5">B</text>
<text x="292.6" y="130.5">B</text>
<text x=".4" y="181.6">A</text>
<text x="292.6" y="181.6">A</text>
<text x="30.8" y="207.3">5</text>
<text x="88.9" y="207.3">4</text>
<text x="146.9" y="207.3">3</text>
<text x="205" y="207.3">2</text>
<text x="263.1" y="207.3">1</text>
</g>
</svg>
